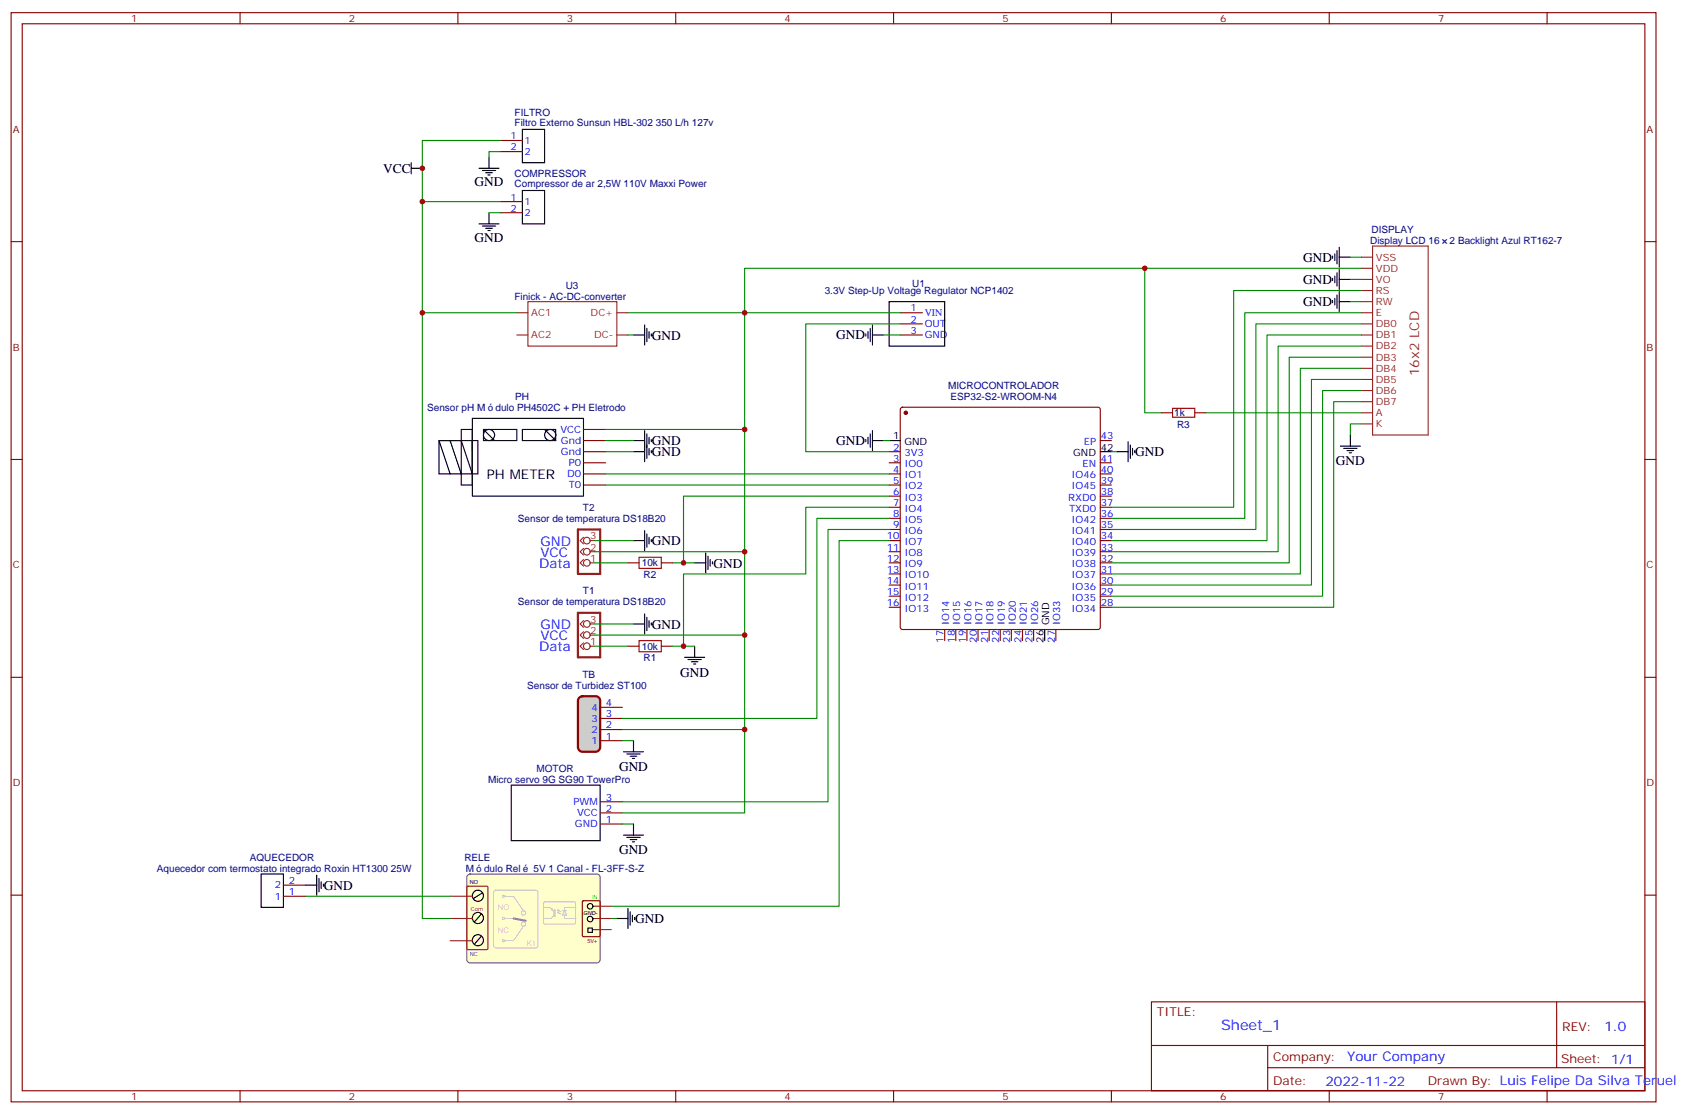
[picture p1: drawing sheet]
<svg xmlns="http://www.w3.org/2000/svg" width="535mm" height="353mm" viewBox="0 0 535 353" stroke-linecap="round" stroke-linejoin="round" font-family="sans-serif">
<g fill="none" stroke="#870000" stroke-width=".35">
<path d="M3.5 4h522.1v345.7h-522.1zM7.1 7.5h515v338.7h-515zM76.2 4v3.5M145.3 4v3.5M214.5 4v3.5M283.6 4v3.5M352.8 4v3.5M421.9 4v3.5M491.1 4v3.5M3.5 76.7h3.6M522.1 76.7h3.5M185.2 139.8h7.1"/>
<path d="M185.2 136.3h7.1M286 129.5l.5-.2h62l.5 .2 .2 .5v69.1l-.2 .5-.5 .2h-62l-.5-.2-.2-.5v-69.1zM349.2 139.8h3.6M3.5 145.8h3.6M185.2 143.4h7.1M185.2 146.9h7.1M185.2 150.4h7.1M185.2 154h7.1M282.2 143.4h3.6M282.2 146.9h3.6M282.2 150.4h3.6M282.2 154h3.6"/>
<path d="M282.2 157.5h3.6M349.2 146.9h3.6M349.2 150.4h3.6M349.2 154h3.6M349.2 157.5h3.6M522.1 145.8h3.5M282.2 161h3.6M282.2 164.5h3.6M282.2 168.1h3.6M282.2 171.6h3.6M282.2 175.1h3.6M282.2 178.6h3.6"/>
<path d="M349.2 161h3.6M349.2 164.5h3.6M349.2 168.1h3.6M349.2 171.6h3.6M349.2 175.1h3.6M349.2 178.6h3.6M282.2 182.2h3.6M282.2 185.7h3.6M282.2 189.2h3.6M282.2 192.8h3.6M299.9 199.8v3.5M303.4 199.8v3.5"/>
<path d="M306.9 199.8v3.5M310.4 199.8v3.5M314 199.8v3.5M317.5 199.8v3.5M321 199.8v3.5M324.6 199.8v3.5M328.1 199.8v3.5M335.1 199.8v3.5M349.2 182.2h3.6M349.2 185.7h3.6M349.2 189.2h3.6M349.2 192.8h3.6"/>
<path d="M3.5 215h3.6M522.1 215h3.5M3.5 284.1h3.6M522.1 284.1h3.5M365.5 318h156.6v28.2h-156.6zM494.1 318v20.9M365.5 331.8h156.5M402.4 338.9h119.6M402.4 331.8v14.2M76.2 346.2v3.5M145.3 346.2v3.5M214.5 346.2v3.5"/>
<path d="M283.6 346.2v3.5M352.8 346.2v3.5M421.9 346.2v3.5M491.1 346.2v3.5"/>
</g>
<circle cx="287.5" cy="131" r=".53" fill="#870000" stroke="#870000" stroke-width=".35"/>
<g fill="none" stroke="#000" stroke-width=".35">
<path d="M139.3 139.8h10.6v10.6h-10.6zM142.9 139.8h-3.6l3.6 10.6M146.4 136.3h3.5v17.7h-3.5zM149.9 139.8h1.8v10.6h-1.8zM153.5 136.3h10.5v3.5h-10.5zM153.5 136.3l3.5 3.5M165.8 136.3h10.6v3.5h-10.6zM172.9 136.3l3.5 3.5M282.2 139.8h3.6M149.9 143.4v-10.6h35.3v24.7h-35.3v-7.1l-3.5-10.6h-3.5l3.5 10.6M349.2 143.4h3.6M331.6 199.8v3.5"/>
<circle cx="155.2" cy="138.1" r="1.76"/>
<circle cx="174.6" cy="138.1" r="1.76"/>
</g>
<path d="M183.4 168.1h7.1v14.1h-7.1zM183.4 194.5h7.1v14.1h-7.1z" fill="none" stroke="#8c2424" stroke-width=".71"/>
<g fill="none" stroke="#8c2424" stroke-width=".35">
<path d="M185.2 177.6l-1.1 1 1.1 1.1M185.2 174.1l-1.1 1 1.1 1.1M185.2 170.5l-1.1 1.1 1.1 1M187.3 178.6h1.4M187.3 175.1h1.4M187.3 171.6h1.4M185.2 197l-1.1 1 1.1 1.1M187.3 198h1.4M185.2 204l-1.1 1.1 1.1 1.1M185.2 200.5l-1.1 1.1 1.1 1M187.3 205.1h1.4M187.3 201.6h1.4"/>
<circle cx="186.3" cy="178.6" r="1.06"/>
<circle cx="186.3" cy="175.1" r="1.06"/>
<circle cx="186.3" cy="171.6" r="1.06"/>
<circle cx="186.3" cy="198" r="1.06"/>
<circle cx="186.3" cy="205.1" r="1.06"/>
<circle cx="186.3" cy="201.6" r="1.06"/>
</g>
<path d="M183.8 221.6l1.1-.6h4.2a1.41 1.41 0 0 1 1.4 1.4v14.8a1.51 1.51 0 0 1-1.4 1.4h-4.2a1.51 1.51 0 0 1-1.5-1.4v-14.8z" fill="#ccc" stroke="#900" stroke-width=".71"/>
<g fill="none" stroke="#870000" stroke-width=".35">
<path d="M158.7 48.1h7.1M158.7 44.6h7.1M158.7 67.5h7.1M158.7 64h7.1M285.8 99.3h7M285.8 102.8h7M285.8 106.3h7M199.3 178.6h3.5M209.9 178.6h3.5M199.3 205.1h3.5M209.9 205.1h3.5M190.5 235.1h7.1"/>
<path d="M190.5 231.6h7.1M190.5 228h7.1M190.5 224.5h7.1M190.5 258h7.1M190.5 254.5h7.1M190.5 261.5h7.1M90 281h7M90 284.5h7"/>
</g>
<g fill="none" stroke="#000" stroke-width=".35">
<path d="M130.5 53.4h3.6M130.5 51.6v3.6M152 53.4h6.4M153.1 54.1h4.2M154.2 54.8h2.1M154.9 55.5h.7M155.2 49.9v3.5M165.8 41.1h7.1v10.5h-7.1zM152 71h6.4M153.1 71.8h4.2M154.2 72.5h2.1M154.9 73.2h.7"/>
<path d="M155.2 67.5v3.5M165.8 60.5h7.1v10.5h-7.1zM424.4 79.5v4.2M425.1 78.5v6.3M282.2 95.7h17.7v14.2h-17.7zM423 81.3v.7M423.7 80.6v2.1M425.1 81.6h3.5M201.1 106.3h3.5M204.6 103.2v6.3M205.3 104.2v4.2M206 105.3v2.1"/>
<path d="M206.7 106v.7M274.8 106v.7M275.5 105.3v2.1M276.2 104.2v4.2M276.9 106.3h3.6M276.9 103.2v6.3M201.1 139.8h3.5M204.6 136.7v9.8M205.3 137.7v7.8M206 138.8v2.1M206.7 139.5v.7M274.8 139.5v.7"/>
<path d="M275.5 138.8v2.1M276.2 137.7v4.3M276.9 136.7v6.3M276.9 139.8h3.6M201.1 143.4h3.5M206 142.3v2.1M206.7 143v.7M354.5 143.4h3.6M358.1 140.2v6.3M358.8 141.3v4.2M359.5 142.3v2.1M360.2 143v.7"/>
<path d="M201.1 171.6h3.5M204.6 168.4v6.4M205.3 169.5v4.2M206 170.5v2.1M206.7 171.2v.7M220.5 178.6h3.5M224 175.5v6.3M224.7 176.5v4.3M225.4 177.6v2.1M226.1 178.3v.7M201.1 198h3.5M204.6 194.9v6.3"/>
<path d="M205.3 195.9v4.3M206 197v2.1M206.7 197.7v.7M217.3 208.6h6.4M218.4 209.3h4.2M219.4 210h2.1M220.1 210.7h.7M220.5 205.1v3.5M197.9 238.6h6.4M199 239.3h4.2M201.1 235.1v3.5M162.3 249.2h28.2v17.6h-28.2z"/>
<path d="M200 240h2.1M200.7 240.7h.7M82.9 277.4h7.1v10.6h-7.1zM197.9 265.1h6.4M199 265.8h4.2M200 266.5h2.1M200.7 267.2h.7M201.1 261.5v3.6"/>
</g>
<g fill="none" stroke="#008700" stroke-width=".35">
<path d="M158.7 44.6h-24.6v54.7h29.9M158.7 48.1h-3.5v1.8M134.1 64h24.6M155.2 67.5h3.5M199.3 99.3h86.5M236.4 99.3v37h-44.1M428.6 81.6h3.6M199.3 106.3h1.8M280.5 106.3h5.3M285.8 102.8h-30v40.6h26.4M192.3 139.8h8.8M236.4 136.3v38.8h-47.7"/>
<path d="M280.5 139.8h1.7M192.3 143.4h8.8M352.8 143.4h1.7M188.7 178.6h10.6M188.7 171.6h12.4M213.4 178.6h7.1M236.4 175.1v56.5h-38.8M188.7 198h12.4M188.7 205.1h10.6M188.7 201.6h47.7M213.4 205.1h7.1M197.6 235.1h3.5"/>
<path d="M236.4 231.6v26.4h-38.8M197.6 261.5h3.5"/>
</g>
<path d="M202.8 176.9h7.1v3.5h-7.1zM202.8 203.3h7.1v3.6h-7.1z" fill="none" stroke="#a10000" stroke-width=".35"/>
<path d="M164 99.3h3.6M167.6 95.7h28.2v14.2h-28.2zM195.8 99.3h3.5M164 106.3h3.6M195.8 106.3h3.5" fill="none" stroke="#8c2424" stroke-width=".35"/>
<path d="M148.4 277.9l.8-.5h40.2l.7 .2 .4 .9v26.1l-.2 .6-.9 .4h-40.2l-.6-.2-.4-.8v-26.1z" fill="#ffc" stroke="#666" stroke-width=".35"/>
<g fill="none" stroke="#000" stroke-width=".35">
<path d="M423 88.3v.7M423 95.4v.7M423.7 87.6v2.1M423.7 94.7v2.1M424.4 86.6v4.2M424.4 93.6v4.3M425.1 88.7h3.5M425.1 85.5v6.4M425.1 92.6v6.3M425.1 95.7h3.5M428.6 138.1v3.5M425.4 141.6h6.4"/>
<path d="M426.5 142.3h4.2M427.6 143h2.1M428.3 143.7h.7M100.5 277.8v6.3M101.2 278.8v4.3M102 279.9v2.1M97 281h3.5M102.7 280.6v.7M152.8 297.2l-2.2 2.4M152.8 290.1l-2.2 2.5M153.1 283.4l-2.8 1.8M186.6 294.5h1.4v1.5h-1.4z"/>
<path d="M195.8 291.5h3.5M199.3 288.4v6.3M200 289.4v4.3M200.7 290.5v2.1M201.4 291.2v.7"/>
<circle cx="151.7" cy="291.4" r="1.76"/>
<circle cx="151.7" cy="284.3" r="1.76"/>
<circle cx="151.7" cy="298.4" r="1.76"/>
<circle cx="187.3" cy="291.7" r=".88"/>
<circle cx="187.3" cy="287.7" r=".88"/>
</g>
<g fill="none" stroke="#8c2424" stroke-width=".35">
<path d="M435.7 78.1h17.6v60h-17.6zM432.2 99.3h3.5M432.2 95.7h3.5M432.2 92.2h3.5M432.2 85.2h3.5M432.2 88.7h3.5M432.2 81.6h3.5M432.2 102.8h3.5M432.2 106.3h3.5M432.2 109.9h3.5M432.2 113.4h3.5M432.2 116.9h3.5"/>
<path d="M432.2 131h3.5M432.2 120.4h3.5M432.2 124h3.5M432.2 127.5h3.5M432.2 134.5h3.5M142.9 291.5h7M142.9 284.5h7M142.9 298.6h7M148.2 281.5l.3-.2h6l.3 .2 .1 19.6-.2 .3h-6.2l-.3-.2zM188 295.1h6M188.4 291.5h5.6M188.4 287.7h5.6"/>
</g>
<path d="M368.7 131h3.5M379.2 131h3.6M184.9 286.1l.3-.2h4.9l.4 .2v10.8l-.2 .3-5.1 .1-.3-.2z" fill="none" stroke="#870000" stroke-width=".35"/>
<g fill="none" stroke="#ccc" stroke-width=".35">
<path d="M156.9 282.8l.4-.3h12.7l.5 .3 .2 .5v16.9l-.2 .5-.5 .2h-12.7l-.5-.2-.2-.5v-16.9zM160.2 284.5h2.8l3.2 4.6M160.2 291.5h2.8M166.2 294l-3.2 4.6h-2.8M172.5 288h2.2l1.2 1.6M172.6 286.4l.3-.2 9.7 .1 .1 .3v6.5l-.3 .2-9.7-.1-.2-.3zM175.4 288.5l-.4-.1v.5M176 290.1l-1 1.4h-2.5M177 289.6l.2 .3M177 289.6h.4M177 288.9h.4M177 289.6l1 .5"/>
<path d="M177.2 289.2l-.2-.3 1.1 .5M178.5 289.1h1.4M179.2 289.1l.7 1.4h-1.4zM179.2 290.5v1h3.5M182.7 288h-3.5v1.1"/>
<circle cx="159.8" cy="291.5" r=".35"/>
<circle cx="159.8" cy="284.5" r=".35"/>
<circle cx="159.8" cy="298.6" r=".35"/>
<circle cx="166.2" cy="293.3" r=".71"/>
<circle cx="166.2" cy="289.8" r=".71"/>
</g>
<path d="M163 291.5l3.9 .7" fill="none" stroke="#999" stroke-width=".71"/>
<path d="M176 288.9v1.9" fill="none" stroke="#ccc" stroke-width=".71"/>
<g fill="none" stroke="#008700" stroke-width=".35">
<path d="M134.1 99.3v192.2h8.8M363.4 85.2v45.8h5.3M428.6 88.7h3.6M428.6 95.7h3.6M432.2 85.2h-195.8v14.1M432.2 99.3h-37.1v65.2h-42.3M432.2 92.2h-40.6v68.8h-38.8M432.2 116.9h-19.5v65.3h-59.9M432.2 113.4h-23v65.2h-56.4M432.2 109.9h-26.5v65.2h-52.9M432.2 106.3h-30v65.3h-49.4M432.2 102.8h-33.6v65.3h-45.8"/>
<path d="M382.8 131h49.4M432.2 127.5h-8.9v65.3h-70.5M432.2 124h-12.4v65.2h-67M432.2 120.4h-15.9v65.3h-63.5M432.2 134.5h-3.6v3.6M192.3 150.4h89.9M192.3 154h89.9M282.2 157.5h-65.2v21.1M282.2 161h-26.4v21.2h-38.8v22.9M282.2 164.5h-22.9v63.5h-61.7M282.2 168.1h-19.4v86.4h-65.2M282.2 171.6h-15.9v116.1h-72.3"/>
<path d="M97 284.5h45.9M194 291.5h1.8"/>
</g>
<path d="M372.2 129.6h7v2.8h-7z" fill="none" stroke="#a10000" stroke-width=".35"/>
<g fill="#c00">
<circle cx="236.4" cy="231.6" r=".88"/>
<circle cx="236.4" cy="99.3" r=".88"/>
<circle cx="134.1" cy="53.4" r=".88"/>
<circle cx="134.1" cy="64" r=".88"/>
<circle cx="134.1" cy="99.3" r=".88"/>
<circle cx="217" cy="178.6" r=".88"/>
<circle cx="217" cy="205.1" r=".88"/>
<circle cx="363.4" cy="85.2" r=".88"/>
<circle cx="236.4" cy="175.1" r=".88"/>
<circle cx="236.4" cy="136.3" r=".88"/>
<circle cx="236.4" cy="201.6" r=".88"/>
</g>
<text font-size="4.6" fill="#00f" x="387.6" y="327">Sheet_1</text>
<g font-size="4.2">
<text x="121.6" y="54.8">VCC</text>
<text x="150.6" y="59.1">GND</text>
<text x="150.6" y="76.7">GND</text>
<text x="413.6" y="83.1">GND</text>
<text x="413.6" y="90.2">GND</text>
<text x="413.6" y="97.2">GND</text>
<text x="206.9" y="107.8">GND</text>
<text x="265.5" y="107.7">GND</text>
<text x="206.9" y="141.3">GND</text>
<text x="265.5" y="141.3">GND</text>
<text x="206.9" y="144.9">GND</text>
<text x="360.4" y="144.8">GND</text>
<text x="424" y="147.7">GND</text>
<text x="154.6" y="152">PH METER</text>
<text x="206.9" y="173.1">GND</text>
<text x="226.5" y="180.1">GND</text>
<text x="206.9" y="199.6">GND</text>
<text x="215.9" y="214.7">GND</text>
<text x="196.5" y="244.7">GND</text>
<text x="196.5" y="271.2">GND</text>
<text x="102.8" y="282.5">GND</text>
<text x="201.6" y="293">GND</text>
</g>
<text font-size="4.2" fill="#8d2323" x="450.5" y="119.4" transform="rotate(-90 450.5 119.4)">16x2 LCD</text>
<g font-size="4.2" fill="#00f">
<text x="171.5" y="173.2">GND</text>
<text x="171.5" y="176.7">VCC</text>
<text x="171.1" y="180.3">Data</text>
<text x="171.5" y="203.2">VCC</text>
<text x="171.5" y="199.7">GND</text>
<text x="171.1" y="206.7">Data</text>
<text x="509.3" y="327.3">1.0</text>
<text x="427.7" y="336.8">Your Company</text>
<text x="420.7" y="344.6">2022-11-22</text>
</g>
<g font-size="3.9" fill="#800">
<text x="367.2" y="322.6">TITLE:</text>
<text x="495.9" y="327.3">REV:</text>
<text x="404.1" y="336.8">Company:</text>
<text x="495.5" y="337.4">Sheet: 1/1</text>
<text x="404.1" y="344.5">Date:</text>
<text x="453.2" y="344.5">Drawn By: Luis Felipe Da Silva Teruel</text>
</g>
<g font-size="3.2" fill="#800">
<text x="41.6" y="7">1</text>
<text x="110.8" y="7">2</text>
<text x="179.9" y="7">3</text>
<text x="249.1" y="7">4</text>
<text x="318.2" y="7">5</text>
<text x="387.3" y="7">6</text>
<text x="456.5" y="7">7</text>
<text x="4.1" y="42.1">A</text>
<text x="522.6" y="42.1">A</text>
<text x="4.1" y="111.3">B</text>
<text x="522.6" y="111.3">B</text>
<text x="4.1" y="180.4">C</text>
<text x="522.6" y="180.4">C</text>
<text x="4.1" y="249.6">D</text>
<text x="522.6" y="249.6">D</text>
<text x="41.6" y="349.2">1</text>
<text x="110.8" y="349.2">2</text>
<text x="179.9" y="349.2">3</text>
<text x="249.1" y="349.2">4</text>
<text x="318.2" y="349.2">5</text>
<text x="387.3" y="349.2">6</text>
<text x="456.5" y="349.2">7</text>
</g>
<g font-size="3.2" fill="#000080">
<text x="163.4" y="40">Filtro Externo Sunsun HBL-302 350 L/h 127v</text>
<text x="163.4" y="36.9">FILTRO</text>
<text x="163.4" y="59.4">Compressor de ar 2,5W 110V Maxxi Power</text>
<text x="163.4" y="56.3">COMPRESSOR</text>
<text x="434.9" y="77.5">Display LCD 16</text>
<text x="435.3" y="74">DISPLAY</text>
<text x="460.1" y="77.5">2 Backlight Azul RT162-7</text>
<text x="163.3" y="95.1">Finick - AC-DC-converter</text>
<text x="179.6" y="91.6">U3</text>
<text x="261.8" y="93.4">3.3V Step-Up Voltage Regulator NCP1402</text>
<text x="289.6" y="91.1">U1</text>
<text x="301" y="123.3">MICROCONTROLADOR</text>
<text x="135.6" y="130.4">Sensor pH M</text>
<text x="157.3" y="130.4">dulo PH4502C + PH Eletrodo</text>
<text x="163.5" y="126.9">PH</text>
<text x="301.7" y="126.9">ESP32-S2-WROOM-N4</text>
<text x="372.7" y="132.2">1k</text>
<text x="373.6" y="135.7">R3</text>
<text x="164.4" y="165.7">Sensor de temperatura DS18B20</text>
<text x="185" y="162.2">T2</text>
<text x="203.7" y="179.8">10k</text>
<text x="204.3" y="183.3">R2</text>
<text x="185" y="188.7">T1</text>
<text x="164.4" y="192.1">Sensor de temperatura DS18B20</text>
<text x="203.7" y="206.2">10k</text>
<text x="204.3" y="209.8">R1</text>
<text x="184.9" y="215.1">TB</text>
<text x="167.4" y="218.6">Sensor de Turbidez ST100</text>
<text x="170.3" y="245.1">MOTOR</text>
<text x="154.9" y="248.6">Micro servo 9G SG90 TowerPro</text>
<text x="79.3" y="273.3">AQUECEDOR</text>
<text x="147.4" y="273.3">RELE</text>
<text x="49.8" y="276.9">Aquecedor com termostato integrado Roxin HT1300 25W</text>
<text x="147.8" y="276.8">M</text>
<text x="153.6" y="276.8">dulo Rel</text>
<text x="169.3" y="276.8">5V 1 Canal - FL-3FF-S-Z</text>
</g>
<g font-size="3.2" fill="#00f">
<text x="162" y="47.8">2</text>
<text x="162" y="44.2">1</text>
<text x="166.5" y="45.6">1</text>
<text x="166.5" y="49.2">2</text>
<text x="162" y="63.6">1</text>
<text x="166.5" y="65.1">1</text>
<text x="162" y="67.2">2</text>
<text x="166.5" y="68.6">2</text>
<text x="289" y="98.6">1</text>
<text x="293.5" y="100.3">VIN</text>
<text x="289" y="102.4">2</text>
<text x="289" y="106">3</text>
<text x="293.5" y="103.9">OUT</text>
<text x="293.5" y="107.4">GND</text>
<text x="177.9" y="137.4">VCC</text>
<text x="178.1" y="140.9">Gnd</text>
<text x="283.6" y="143">2</text>
<text x="344" y="141.3">EP</text>
<text x="349.4" y="139.5">43</text>
<text x="178.1" y="144.4">Gnd</text>
<text x="180.6" y="148">P0</text>
<text x="283.6" y="146.5">3</text>
<text x="287.1" y="144.8">3V3</text>
<text x="287.1" y="148.3">IO0</text>
<text x="343.6" y="148.3">EN</text>
<text x="349.4" y="146.5">41</text>
<text x="180" y="151.5">D0</text>
<text x="180.5" y="155">T0</text>
<text x="283.6" y="150.1">4</text>
<text x="283.6" y="153.6">5</text>
<text x="287.1" y="151.8">IO1</text>
<text x="287.1" y="155.4">IO2</text>
<text x="340.1" y="155.4">IO45</text>
<text x="340.1" y="151.8">IO46</text>
<text x="349.4" y="153.6">39</text>
<text x="349.4" y="150.1">40</text>
<text x="283.6" y="157.1">6</text>
<text x="283.6" y="160.7">7</text>
<text x="287.1" y="158.9">IO3</text>
<text x="339.1" y="158.9">RXD0</text>
<text x="349.4" y="160.7">37</text>
<text x="349.4" y="157.1">38</text>
<text x="283.6" y="164.2">8</text>
<text x="283.6" y="167.7">9</text>
<text x="287.1" y="162.4">IO4</text>
<text x="287.1" y="165.9">IO5</text>
<text x="339.4" y="162.4">TXD0</text>
<text x="340.1" y="165.9">IO42</text>
<text x="349.4" y="167.7">35</text>
<text x="349.4" y="164.2">36</text>
<text x="281.5" y="171.2">10</text>
<text x="287.1" y="169.5">IO6</text>
<text x="287.1" y="173">IO7</text>
<text x="340.1" y="173">IO40</text>
<text x="340.1" y="169.5">IO41</text>
<text x="349.4" y="171.2">34</text>
<text x="281.5" y="174.8">11</text>
<text x="281.5" y="178.3">12</text>
<text x="287.1" y="176.5">IO8</text>
<text x="340.1" y="176.5">IO39</text>
<text x="349.4" y="178.3">32</text>
<text x="349.4" y="174.8">33</text>
<text x="281.5" y="181.8">13</text>
<text x="281.5" y="185.3">14</text>
<text x="287.1" y="180.1">IO9</text>
<text x="287.1" y="183.6">IO10</text>
<text x="340.1" y="183.6">IO37</text>
<text x="340.1" y="180.1">IO38</text>
<text x="349.4" y="185.3">30</text>
<text x="349.4" y="181.8">31</text>
<text x="281.5" y="188.9">15</text>
<text x="287.1" y="187.1">IO11</text>
<text x="287.1" y="190.6">IO12</text>
<text x="340.1" y="190.6">IO35</text>
<text x="340.1" y="187.1">IO36</text>
<text x="349.4" y="188.9">29</text>
<text x="281.5" y="192.4">16</text>
<text x="287.1" y="194.2">IO13</text>
<text x="340.1" y="194.2">IO34</text>
<text x="349.4" y="192.4">28</text>
<text x="301.3" y="198.5" transform="rotate(-90 301.3 198.5)">IO14</text>
<text x="304.8" y="198.5" transform="rotate(-90 304.8 198.5)">IO15</text>
<text x="308.3" y="198.5" transform="rotate(-90 308.3 198.5)">IO16</text>
<text x="311.9" y="198.5" transform="rotate(-90 311.9 198.5)">IO17</text>
<text x="315.4" y="198.5" transform="rotate(-90 315.4 198.5)">IO18</text>
<text x="318.9" y="198.5" transform="rotate(-90 318.9 198.5)">IO19</text>
<text x="322.4" y="198.5" transform="rotate(-90 322.4 198.5)">IO20</text>
<text x="326" y="198.5" transform="rotate(-90 326 198.5)">IO21</text>
<text x="329.5" y="198.5" transform="rotate(-90 329.5 198.5)">IO26</text>
<text x="336.5" y="198.5" transform="rotate(-90 336.5 198.5)">IO33</text>
<text x="299.5" y="204" transform="rotate(-90 299.5 204)">17</text>
<text x="303" y="204" transform="rotate(-90 303 204)">18</text>
<text x="306.6" y="204" transform="rotate(-90 306.6 204)">19</text>
<text x="310.1" y="204" transform="rotate(-90 310.1 204)">20</text>
<text x="313.6" y="204" transform="rotate(-90 313.6 204)">21</text>
<text x="317.1" y="204" transform="rotate(-90 317.1 204)">22</text>
<text x="320.7" y="204" transform="rotate(-90 320.7 204)">23</text>
<text x="324.2" y="204" transform="rotate(-90 324.2 204)">24</text>
<text x="327.7" y="204" transform="rotate(-90 327.7 204)">25</text>
<text x="334.8" y="204" transform="rotate(-90 334.8 204)">27</text>
<text x="187.8" y="225.6">4</text>
<text x="192.3" y="227.7">3</text>
<text x="192.3" y="224.2">4</text>
<text x="187.8" y="232.6">2</text>
<text x="187.8" y="229.1">3</text>
<text x="192.3" y="231.2">2</text>
<text x="187.8" y="236.1">1</text>
<text x="192.3" y="234.7">1</text>
<text x="182.1" y="255.6">PWM</text>
<text x="192.3" y="257.7">2</text>
<text x="192.3" y="254.1">3</text>
<text x="182.5" y="262.6">GND</text>
<text x="183.2" y="259.1">VCC</text>
<text x="192.3" y="261.2">1</text>
<text x="91.7" y="280.6">2</text>
<text x="87.2" y="282">2</text>
<text x="87.2" y="285.5">1</text>
<text x="91.7" y="284.1">1</text>
</g>
<g font-size="3.2" fill="#8d2323">
<text x="436.7" y="82.7">VSS</text>
<text x="436.7" y="86.2">VDD</text>
<text x="436.7" y="89.7">VO</text>
<text x="436.7" y="93.3">RS</text>
<text x="168.6" y="100.3">AC1</text>
<text x="187.5" y="100.3">DC+</text>
<text x="436.7" y="100.3">E</text>
<text x="436.7" y="96.8">RW</text>
<text x="168.6" y="107.4">AC2</text>
<text x="188.6" y="107.4">DC-</text>
<text x="436.7" y="103.9">DB0</text>
<text x="436.7" y="107.4">DB1</text>
<text x="436.7" y="110.9">DB2</text>
<text x="436.7" y="114.4">DB3</text>
<text x="436.7" y="118">DB4</text>
<text x="436.7" y="121.5">DB5</text>
<text x="436.7" y="125">DB6</text>
<text x="436.7" y="128.6">DB7</text>
<text x="436.7" y="132.1">A</text>
<text x="436.7" y="135.6">K</text>
<text x="187.3" y="171.2">3</text>
<text x="187.3" y="178.3">1</text>
<text x="187.3" y="174.8">2</text>
<text x="187.3" y="197.7">3</text>
<text x="187.3" y="201.2">2</text>
<text x="187.3" y="204.8">1</text>
</g>
<g font-size="3.2">
<text x="283.6" y="139.5">1</text>
<text x="287.1" y="141.3">GND</text>
<text x="349.4" y="143">42</text>
<text x="340.7" y="144.8">GND</text>
<text x="333" y="198.5" transform="rotate(-90 333 198.5)">GND</text>
<text x="331.3" y="204" transform="rotate(-90 331.3 204)">26</text>
</g>
<text font-size="1.8" fill="#000080" x="149.1" y="280.5">NO</text>
<text font-size="1.8" fill="#0f0" x="187.9" y="285.4">IN</text>
<g font-size="1.8" fill="#f00">
<text x="149.4" y="289.1">Com</text>
<text x="186.5" y="299.2">5V+</text>
</g>
<text font-size="1.8" x="185.1" y="290.3">GND-</text>
<text font-size="1.8" fill="#309" x="149.1" y="303.5">NC</text>
</svg>
